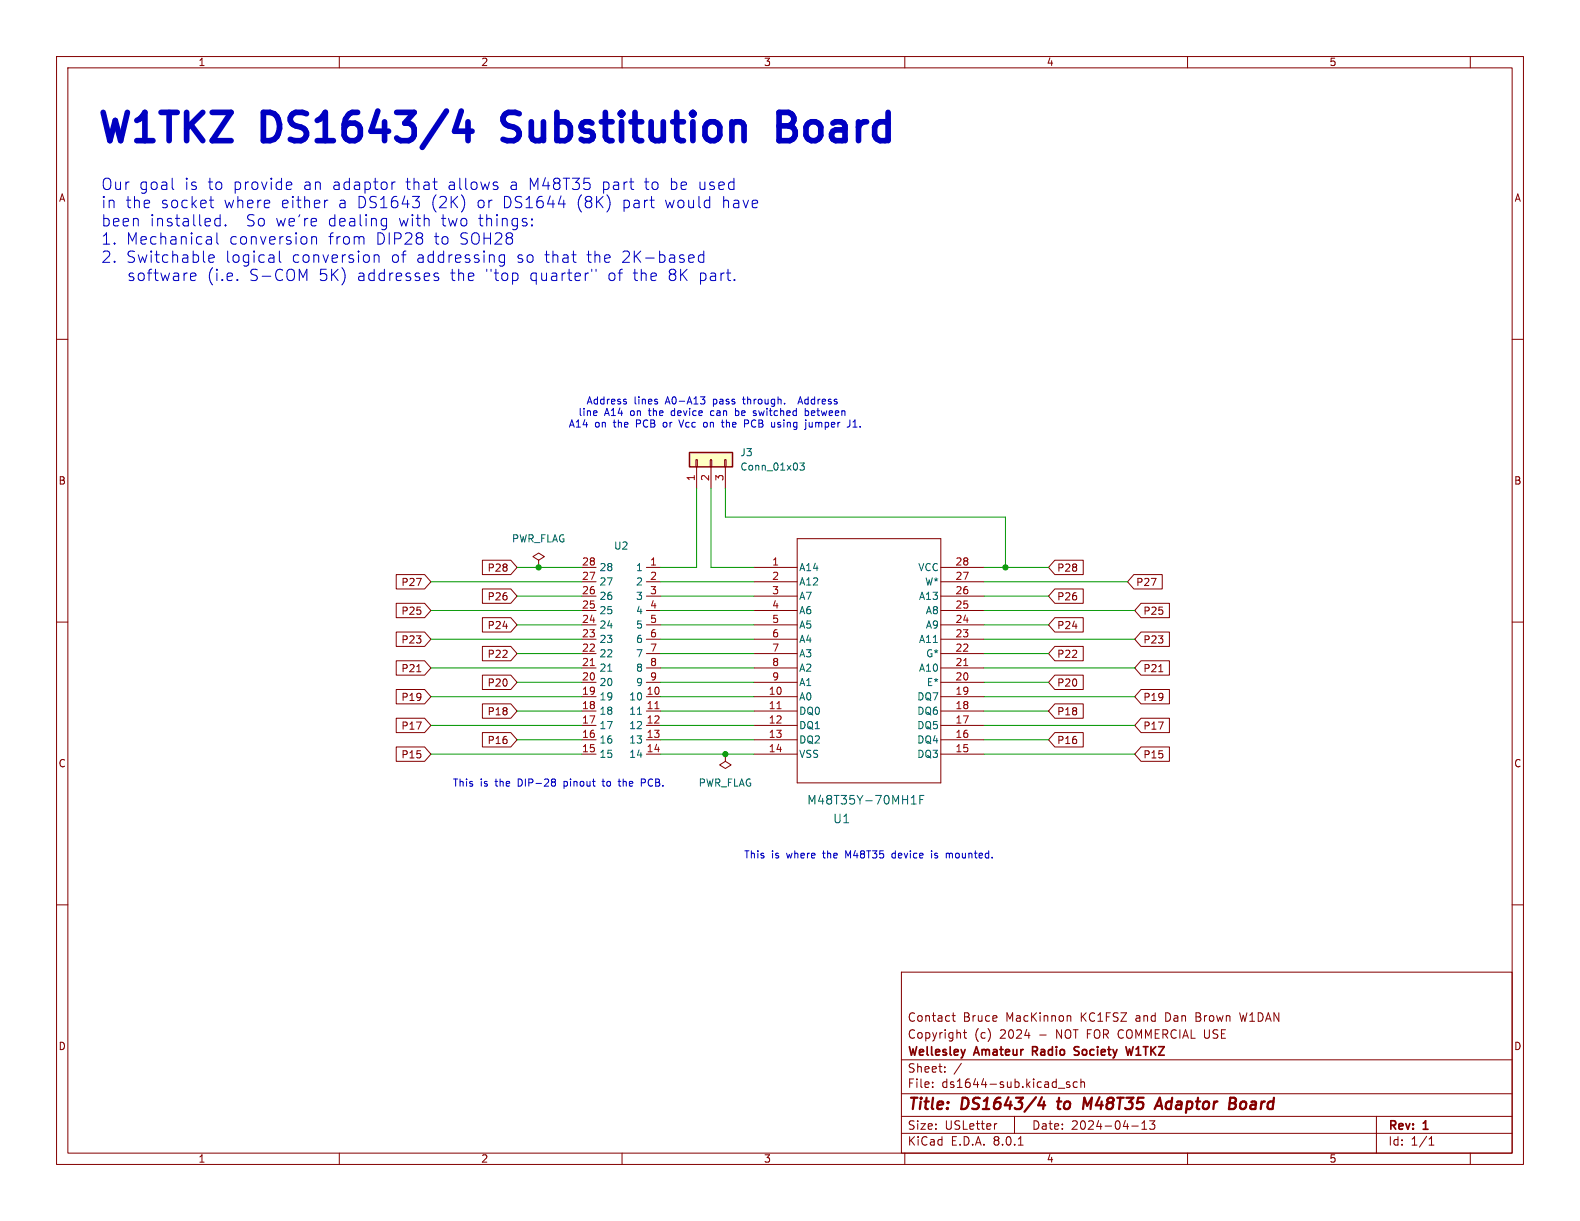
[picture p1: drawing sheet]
<svg xmlns="http://www.w3.org/2000/svg" width="279mm" height="216mm" viewBox="0 0 279 216" stroke-linecap="round" stroke-linejoin="round" font-family="sans-serif">
<g fill="none" stroke="#840000" stroke-width=".18">
<path d="M10 10h259.4v195.9h-259.4zM12 12h255.4v191.9h-255.4zM60 10v2M110 10v2M160 10v2M210 10v2M260 10v2M10 60h2M267.4 60h2M10 110h2M267.4 110h2M10 160h2"/>
<path d="M267.4 160h2M159.4 171.9h108v32h-108zM168.4 179.6h.5M168.6 179.1v1.3l.3 .2M188.9 179.6l.4 .1 .1 .1v.8M219.2 179.1l.4 1.5M159.4 197.4h108M159.4 193.4h108M159.4 187.4h108M164.9 192.1v.2M164.9 191.4v.1M167.1 189.4v.2"/>
<path d="M167.1 188.7v.1M170 188l-1.3 1.9M170.4 182.6h.5M170.6 182.1v1.3l.3 .2M176.3 198.7l-.3 .1M179.4 197.4v3M187.1 192.4h1.2M189.1 191.4l-.3-.1-.2 .2v.2l.5 .2v.3h-.5M190.5 191.4l-.4-.1-.3 .3v.4l.1 .2h.6M191.1 191.4l.3-.1 .3 .1 .1 .9M191.1 190.8v1.5M200.1 199.1h1.2"/>
<path d="M201.9 199.7h.9M201.9 198.6l.5-.4v1.5M203.3 198.2h.9l-.5 .6 .4 .1v.6l-.2 .2h-.4l-.2-.2M243.4 197.4v6.5M60 203.9v2M110 203.9v2M159.4 200.4h108M160 203.9v2M180.1 202.5h.8M210 203.9v2M252.7 202.5h.9M252.7 201.4l.4-.4v1.5"/>
<path d="M260 203.9v2"/>
</g>
<path d="M184.2 194l-.6 1.4h1.2M184.6 194.8l-.1 1.3M186.9 194.8h.8M187.3 194.1l-.2 1.7 .2 .3M193.1 194.1l-.9 1.4-.4-1.4-.3 2M204.2 196.1l.9-2 .4 2M204.4 195.5h1M220.1 194.8a.62 .62 0 0 0-.8 .4v.7l.3 .2h.3" fill="none" stroke="#840000" stroke-width=".4"/>
<path d="M170.7 185.6l-.4 1M182.6 185.9h.6M183.2 185.1h-.6v1.5M190 186.5h.7M190.8 185.1h-.6l-.2 .3 .1 .3 .6 .2M199.1 185.1l.4 1.5 .2-1.1 .3 1.1 .4-1.5" fill="none" stroke="#840000" stroke-width=".3"/>
<path d="M121.9 80h7.6v2.6h-7.6z" fill="#ffffc2"/>
<g fill="none" stroke="#840000" stroke-width=".18">
<path d="M85.3 99.1h5l1.1 1.2-1.1 1.3h-5zM95.2 99.1l1.1-.7-1.1-.6-1 .6 1 .7v1.2M123.1 81.3h.2v1.3h-.2zM123.2 82.6v3.8M125.6 81.3h.3v1.3h-.3zM125.7 82.6v3.8M128.1 81.3h.3v1.3h-.3zM128.3 82.6v3.8M141 95.3h25.4v43.1h-25.4zM186.5 99.1h5.1v2.5h-5.1l-1.1-1.3zM70.1 111.8h5l1.1 1.2-1.1 1.3h-5zM70.1 106.7h5l1.1 1.3-1.1 1.2h-5z"/>
<path d="M70.1 116.8h5l1.1 1.3-1.1 1.3h-5zM70.1 101.6h5l1.1 1.3-1.1 1.2h-5zM73.7 118.8h.7M85.3 114.3h5l1.1 1.3-1.1 1.2h-5zM85.3 119.4h5l1.1 1.3-1.1 1.2h-5zM85.3 104.1h5l1.1 1.3-1.1 1.3h-5zM85.3 109.2h5l1.1 1.3-1.1 1.3h-5zM95.2 100.3h.1M102.9 100.3h2.5M102.9 102.9h2.5M102.9 118.1h2.5M102.9 115.6h2.5"/>
<path d="M102.9 113h2.5M102.9 110.5h2.5M102.9 108h2.5M102.9 105.4h2.5M114.3 100.3h2.5M114.3 102.9h2.5M114.3 118.1h2.5M114.3 115.6h2.5M114.3 113h2.5M114.3 110.5h2.5M114.3 108h2.5M114.3 105.4h2.5"/>
<path d="M133.3 100.3h7.7M133.3 102.9h7.7M133.3 118.1h7.7M133.3 115.6h7.7M133.3 113h7.7M133.3 110.5h7.7M133.3 108h7.7M133.3 105.4h7.7M166.4 100.3h7.6M166.4 102.9h7.6M166.4 118.1h7.6M166.4 115.6h7.6"/>
<path d="M166.4 113h7.6M166.4 110.5h7.6M166.4 108h7.6M166.4 105.4h7.6M186.5 109.2h5.1v2.6h-5.1l-1.1-1.3zM186.5 119.4h5.1v2.5h-5.1l-1.1-1.2zM186.5 114.3h5.1v2.5h-5.1l-1.1-1.2zM186.5 104.1h5.1v2.6h-5.1l-1.1-1.3zM200.5 101.6h5v2.5h-5l-1.1-1.2zM201.8 106.7h5v2.5h-5l-1.1-1.2zM201.8 116.8h5v2.6h-5l-1.1-1.3zM201.8 111.8h5v2.5h-5l-1.1-1.3z"/>
<path d="M204.9 118.8h.7M70.1 127h5l1.1 1.3-1.1 1.2h-5zM70.1 132.1h5l1.1 1.3-1.1 1.2h-5zM70.1 121.9h5l1.1 1.3-1.1 1.3h-5zM85.3 124.5h5l1.1 1.2-1.1 1.3h-5zM85.3 129.5h5l1.1 1.3-1.1 1.3h-5zM102.9 123.2h2.5M102.9 125.7h2.5M102.9 128.3h2.5M102.9 130.8h2.5M102.9 133.4h2.5M102.9 120.7h2.5"/>
<path d="M114.3 123.2h2.5M114.3 125.7h2.5M114.3 128.3h2.5M114.3 130.8h2.5M114.3 133.4h2.5M114.3 120.7h2.5M128.3 133.4v1.2l1 .7-1 .6-1-.6 1-.7M128.3 133.4h.1M133.3 123.2h7.7M133.3 125.7h7.7M133.3 128.3h7.7M133.3 130.8h7.7"/>
<path d="M133.3 133.4h7.7M133.3 120.7h7.7M166.4 123.2h7.6M166.4 125.7h7.6M166.4 128.3h7.6M166.4 130.8h7.6M166.4 133.4h7.6M166.4 120.7h7.6M186.5 124.5h5.1v2.5h-5.1l-1.1-1.3zM186.5 129.5h5.1v2.6h-5.1l-1.1-1.3zM201.8 132.1h5v2.5h-5l-1.1-1.2zM201.8 127h5v2.5h-5l-1.1-1.2z"/>
<path d="M201.8 121.9h5v2.6h-5l-1.1-1.3z"/>
</g>
<path d="M121.9 80h7.6v2.6h-7.6z" fill="none" stroke="#840000" stroke-width=".25"/>
<path d="M141.4 81.9h.8l-.4 .4 .4 .2v.5l-.2 .1-.6-.1M107.5 118.7h.7M112.7 126.3h.7M161.1 142.2h.9M161.3 141l.3-.3v1.5M162.7 141.4h.5M163.4 140.7h-.7v1.5" fill="none" stroke="#006464" stroke-width=".18"/>
<path d="M104.4 117.7h.7M170.4 117.7h.7M115.8 125.3h.7M137.4 125.3h.7" fill="none" stroke="#a90000" stroke-width=".18"/>
<g fill="none" stroke="#0000c2" stroke-width=".18">
<path d="M30.5 33.4l.2 .1M37 35.4h.8M37.3 36.4l.1 .2 .4 .1M38.1 39.8l.3 .2 .5-.1M38.9 38v2M38.9 38.7l-.5-.1-.3 .2M39.9 39.8l.1 .1-.1 .1M39.9 39.8l-.1 .1 .1 .1M39.9 39.8v.2M50.9 32.2l.6 .1 .1 .4-1 .1M51.5 33.4l-.6 .1M58 35.4l-.4 .1"/>
<path d="M67.8 38.6l.6 .1M68.4 39.9l-.6 .1M68.4 38.6v1.6l-.2 .3M69.3 32.2v1.3M69.9 32.2a.51 .51 0 0 0-.6 .4M88 32.9l.1 .2-.1 .3M94.1 39.8l.1 .1-.1 .1M94.1 39.8l-.1 .1 .1 .1M94.1 38.7v.2M94.1 39.8v.2M94.1 38.7l.1 .1-.1 .1M94.1 38.7l-.1 .1 .1 .1"/>
<path d="M33.8 49.5l.2 .1 .5-.1M33.8 48.4l.6-.1 .1 .1 .1 .4-.9 .1M36.7 41.8l.6 .1 .1 1.3M36.9 45.7l1-.2-.1-.3-.6-.1-.3 .2 .1 1 .2 .1 .6-.1M37.4 43.1l-.7 .1M37.4 42.3l-.7 .1M38.4 41.2v1.7l.2 .3M42 49.4l.1 .1-.1 .1M49.4 44.4v1.7l.3 .3M53.6 49l.7-1.4v2M55.1 42a.5 .5 0 0 1 .9 .1v1.1M55.1 41.8v1.4"/>
<path d="M66.2 45.2a.5 .5 0 0 1 .8 .1v1.1M66.2 45.1v1.3M77 48.9l.5 .1 .1 .3-.3 .3h-.4M77.3 48.3l.2 .1M89.2 45.2l-.6-.1-.3 .3v.6l.2 .3 .1 .1 .6-.1M89.2 45.1v1.6l-.2 .3M104.6 47.6v.4M105.4 47.6v.4M124.5 45.2l-.6-.1-.4 .3v.6l.2 .3 .2 .1 .6-.1M124.5 44.4v2M105.4 72.6l.2 .3-.6 .2M105.5 73.4l-.1 .1"/>
<path d="M110.6 71l.2 .2-.2 .2M110.6 70.6l.1 .1M120.1 74.3l.4 1.2M123.9 70.2h.7l-.4 .5 .4 .1v.4l-.2 .2h-.4M124.8 74.7h-.3l-.1 .2 .1 .5 .3 .1M125.9 72.6l-.3 .3v.3l.3 .3M127.6 74.7h.4M127.7 75.3l.3 .2M130.1 72.2v1.3M130.1 73.4l.3 .1M132.3 74.4l.1 .3-.1 .2h-.6M133.4 73.1l.3 .1"/>
<path d="M133.7 73.3l-.1 .2h-.3M141.2 71.1h.6M141.5 70.2l-.4 1.2M142.4 72.7l.4-.1 .2 .3-.1 .5h-.5M142.4 72.2v1.3M143.1 74.7l.1 .8h.4M150.3 74.3v.9l-.2 .3M150.8 75.5h.8M151.2 74.3l-.4 .3M97.7 137.7l.4 .1 .1 .2-.2 .3M97.7 138.3h.3M98 138.3l.2 .2v.3l-.2 .2h-.3"/>
<path d="M106.5 138.2h.4M106.6 137.7l.1 1.3M109.3 138.2h.5M109.5 137.7v1.1l.3 .2M114 137.8l-.6-.1v1.3M114 138.3l-.6 .1M157.8 150.9l-.1 .2 .1 .6M164.7 150.4v.2M164.7 150.9v.8M167.3 151l.4-.1 .2 .1"/>
</g>
<path d="M81.6 19.6l-1.2 3.6h3.1M82.8 21.5v3.4M137.8 22.3h1.6M139.4 22.3l.7 .2M139.9 20.1l-.5-.2h-1.6v5h1.9M139.9 22l-.5 .3" fill="none" stroke="#0000c2" stroke-width="1"/>
<g fill="none" stroke="#009600" stroke-width=".18">
<path d="M123.2 86.4v13.9h-6.4M125.7 86.4v13.9h7.6M128.3 86.4v5h49.5v8.9M76.2 113h26.7M76.2 118.1h26.7M76.2 108h26.7M76.2 102.9h26.7M91.4 115.6h11.5M91.4 105.4h11.5M91.4 100.3h11.5M91.4 110.5h11.5M116.8 115.6h16.5"/>
<path d="M116.8 113h16.5M116.8 118.1h16.5M116.8 105.4h16.5M116.8 108h16.5M116.8 110.5h16.5M116.8 102.9h16.5M174 115.6h11.4M174 113h26.7M174 118.1h26.7M174 105.4h11.4M174 100.3h11.4M174 108h26.7"/>
<path d="M174 110.5h11.4M174 102.9h25.4M76.2 128.3h26.7M76.2 133.4h26.7M76.2 123.2h26.7M91.4 120.7h11.5M91.4 130.8h11.5M91.4 125.7h11.5M116.8 128.3h16.5M116.8 133.4h16.5M116.8 123.2h16.5M116.8 120.7h16.5"/>
<path d="M116.8 130.8h16.5M116.8 125.7h16.5M174 128.3h26.7M174 133.4h26.7M174 123.2h26.7M174 120.7h11.4M174 130.8h11.4M174 125.7h11.4"/>
</g>
<g fill="#009600" stroke="#009600" stroke-width=".18">
<circle cx="177.8" cy="100.3" r=".46"/>
<circle cx="128.3" cy="133.4" r=".46"/>
<circle cx="95.2" cy="100.3" r=".46"/>
</g>
<g font-size="7" fill="#0000c2">
<text x="16.5" y="26.6">W1TKZ</text>
<text x="46.4" y="26.6">DS1643/4</text>
<text x="91" y="26.6">Substitution</text>
<text x="141.6" y="26.6">Board</text>
</g>
<g font-size="2.8" fill="#0000c2">
<text x="17.8" y="33.8">Our</text>
<text x="24.5" y="33.8">goal</text>
<text x="32.6" y="33.8">is</text>
<text x="36.7" y="33.8">to</text>
<text x="41.2" y="33.8">provide</text>
<text x="53.7" y="33.8">an</text>
<text x="58.9" y="33.8">adaptor</text>
<text x="71.9" y="33.8">that</text>
<text x="79.4" y="33.8">allows</text>
<text x="90.4" y="33.8">a M48T35</text>
<text x="106.8" y="33.8">part</text>
<text x="114.4" y="33.8">to</text>
<text x="118.9" y="33.8">be</text>
<text x="124" y="33.8">used</text>
<text x="17.8" y="37">in</text>
<text x="17.8" y="40.3">been</text>
<text x="22.1" y="37">the</text>
<text x="26.4" y="40.3">installed.</text>
<text x="28.4" y="37">socket</text>
<text x="39.6" y="37">where</text>
<text x="43.5" y="40.3">So we're</text>
<text x="49.7" y="37">either</text>
<text x="58.1" y="40.3">dealing</text>
<text x="59.9" y="37">a DS1643</text>
<text x="70.6" y="40.3">with</text>
<text x="76.4" y="37">(2K)</text>
<text x="78.2" y="40.3">two</text>
<text x="84.5" y="37">or</text>
<text x="84.8" y="40.3">things:</text>
<text x="89.2" y="37">DS1644</text>
<text x="102.3" y="37">(8K)</text>
<text x="110.4" y="37">part</text>
<text x="118" y="37">would</text>
<text x="128.1" y="37">have</text>
<text x="17.8" y="43.5">1.</text>
<text x="17.8" y="46.7">2.</text>
<text x="22.2" y="43.5">Mechanical</text>
<text x="22.2" y="46.7">Switchable</text>
<text x="39.8" y="46.7">logical</text>
<text x="40.5" y="43.5">conversion</text>
<text x="51.6" y="46.7">conversion</text>
<text x="58" y="43.5">from</text>
<text x="66.5" y="43.5">DIP28</text>
<text x="69.2" y="46.7">of</text>
<text x="73.7" y="46.7">addressing</text>
<text x="76.8" y="43.5">to</text>
<text x="81.4" y="43.5">SOH28</text>
<text x="91.5" y="46.7">so</text>
<text x="96.5" y="46.7">that</text>
<text x="104" y="46.7">the</text>
<text x="110.2" y="46.7">2K-based</text>
<text x="22.5" y="49.9">software</text>
<text x="36.7" y="49.9">(i.e.</text>
<text x="44.2" y="49.9">S-COM</text>
<text x="56.5" y="49.9">5K)</text>
<text x="63.3" y="49.9">addresses</text>
<text x="79.9" y="49.9">the</text>
<text x="86.1" y="49.9">&quot;top</text>
<text x="94" y="49.9">quarter&quot;</text>
<text x="107.8" y="49.9">of</text>
<text x="112.4" y="49.9">the</text>
<text x="118.6" y="49.9">8K</text>
<text x="124.1" y="49.9">part.</text>
</g>
<g font-size="2.8" fill="#840000">
<text x="160.4" y="196.8">Title:</text>
<text x="170.1" y="196.8">DS1643/4</text>
<text x="187.9" y="196.8">to</text>
<text x="193.2" y="196.8">M48T35</text>
<text x="206.9" y="196.8">Adaptor</text>
<text x="220.6" y="196.8">Board</text>
</g>
<g font-size="2.1" fill="#006464">
<text x="142.6" y="142.5">M48T35Y-70MH1F</text>
<text x="147.2" y="145.8">U1</text>
</g>
<g font-size="2.1" fill="#840000">
<text x="160.4" y="183.9">Copyright</text>
<text x="160.4" y="180.9">Contact</text>
<text x="170.3" y="180.9">Bruce</text>
<text x="172.3" y="183.9">(c)</text>
<text x="176.9" y="183.9">2024</text>
<text x="177.9" y="180.9">MacKinnon</text>
<text x="183.9" y="183.9">-</text>
<text x="187" y="183.9">NOT FOR COMMERCIAL USE</text>
<text x="191.2" y="180.9">KC1FSZ</text>
<text x="201.1" y="180.9">and</text>
<text x="206.5" y="180.9">Dan</text>
<text x="212" y="180.9">Brown</text>
<text x="220" y="180.9">W1DAN</text>
<text x="160.4" y="189.9">Sheet:</text>
<text x="160.4" y="187.1">Wellesley</text>
<text x="172.4" y="187.1">Amateur</text>
<text x="183.2" y="187.1">Radio</text>
<text x="191.3" y="187.1">Society</text>
<text x="201.1" y="187.1">W1TKZ</text>
<text x="160.4" y="192.6">File:</text>
<text x="166.5" y="192.6">ds1644-sub.kicad_sch</text>
<text x="160.4" y="202.8">KiCad</text>
<text x="160.4" y="200">Size:</text>
<text x="167.1" y="200">USLetter</text>
<text x="168.1" y="202.8">E.D.A.</text>
<text x="175.7" y="202.8">8.0.1</text>
<text x="182.4" y="200">Date:</text>
<text x="189.4" y="200">2024-04-13</text>
<text x="245.4" y="200.2">Rev:</text>
<text x="245.4" y="202.8">Id:</text>
<text x="249.5" y="202.8">1/1</text>
<text x="251.8" y="200.2">1</text>
</g>
<g font-size="1.8" fill="#840000">
<text x="35" y="11.9">1</text>
<text x="85" y="11.9">2</text>
<text x="135" y="11.9">3</text>
<text x="185" y="11.9">4</text>
<text x="235" y="11.9">5</text>
<text x="10.3" y="35.9">A</text>
<text x="267.7" y="35.9">A</text>
<text x="10.3" y="85.9">B</text>
<text x="267.7" y="85.9">B</text>
<text x="86.1" y="101.3">P28</text>
<text x="186.8" y="101.3">P28</text>
<text x="70.9" y="103.8">P27</text>
<text x="86.1" y="106.4">P26</text>
<text x="186.8" y="106.4">P26</text>
<text x="200.8" y="103.8">P27</text>
<text x="70.9" y="114">P23</text>
<text x="70.9" y="108.9">P25</text>
<text x="86.1" y="111.4">P24</text>
<text x="186.8" y="111.4">P24</text>
<text x="202.1" y="108.9">P25</text>
<text x="202.1" y="114">P23</text>
<text x="70.9" y="119.1">P21</text>
<text x="86.1" y="116.5">P22</text>
<text x="186.8" y="116.5">P22</text>
<text x="202.1" y="119.1">P21</text>
<text x="70.9" y="124.1">P19</text>
<text x="86.1" y="121.6">P20</text>
<text x="186.8" y="121.6">P20</text>
<text x="202.1" y="124.1">P19</text>
<text x="70.9" y="129.2">P17</text>
<text x="86.1" y="126.7">P18</text>
<text x="86.1" y="131.8">P16</text>
<text x="186.8" y="126.7">P18</text>
<text x="186.8" y="131.8">P16</text>
<text x="202.1" y="129.2">P17</text>
<text x="10.3" y="135.9">C</text>
<text x="70.9" y="134.3">P15</text>
<text x="202.1" y="134.3">P15</text>
<text x="267.7" y="135.9">C</text>
<text x="10.3" y="185.9">D</text>
<text x="267.7" y="185.9">D</text>
<text x="35" y="205.8">1</text>
<text x="85" y="205.8">2</text>
<text x="135" y="205.8">3</text>
<text x="185" y="205.8">4</text>
<text x="235" y="205.8">5</text>
</g>
<g font-size="1.8" fill="#0000c2">
<text x="103.6" y="71.7">Address</text>
<text x="112.1" y="71.7">lines</text>
<text x="117.8" y="71.7">A0-A13</text>
<text x="126.4" y="71.7">pass</text>
<text x="131.9" y="71.7">through.</text>
<text x="142.1" y="71.7">Address</text>
<text x="100.5" y="75.8">A14</text>
<text x="102.2" y="73.8">line</text>
<text x="105.2" y="75.8">on</text>
<text x="106.9" y="73.8">A14</text>
<text x="108.6" y="75.8">the</text>
<text x="111.6" y="73.8">on</text>
<text x="112.8" y="75.8">PCB</text>
<text x="115" y="73.8">the</text>
<text x="117.7" y="75.8">or</text>
<text x="119.2" y="73.8">device</text>
<text x="120.8" y="75.8">Vcc</text>
<text x="125.3" y="75.8">on</text>
<text x="126.3" y="73.8">can</text>
<text x="128.8" y="75.8">the</text>
<text x="130.9" y="73.8">be</text>
<text x="132.9" y="75.8">PCB</text>
<text x="134.3" y="73.8">switched</text>
<text x="137.9" y="75.8">using</text>
<text x="143.6" y="73.8">between</text>
<text x="144.1" y="75.8">jumper</text>
<text x="151.8" y="75.8">J1.</text>
<text x="80" y="139.3">This</text>
<text x="84.9" y="139.3">is</text>
<text x="87.7" y="139.3">the</text>
<text x="91.8" y="139.3">DIP-28</text>
<text x="100.2" y="139.3">pinout</text>
<text x="107.2" y="139.3">to</text>
<text x="110.3" y="139.3">the</text>
<text x="114.4" y="139.3">PCB.</text>
<text x="131.5" y="152">This</text>
<text x="136.4" y="152">is</text>
<text x="139.2" y="152">where</text>
<text x="145.8" y="152">the</text>
<text x="150" y="152">M48T35</text>
<text x="158.4" y="152">device</text>
<text x="165.6" y="152">is</text>
<text x="168.4" y="152">mounted.</text>
</g>
<g font-size="1.8" fill="#006464">
<text x="130.8" y="80.9">J3</text>
<text x="130.8" y="83.4">Conn_01x03</text>
<text x="90.4" y="96.1">PWR_FLAG</text>
<text x="105.9" y="101.2">28</text>
<text x="108.5" y="97.4">U2</text>
<text x="112.4" y="101.2">1</text>
<text x="141.2" y="101.2">A14</text>
<text x="162.3" y="101.2">VCC</text>
<text x="105.9" y="106.3">26</text>
<text x="105.9" y="103.7">27</text>
<text x="112.4" y="103.7">2</text>
<text x="112.4" y="106.3">3</text>
<text x="141.2" y="103.7">A12</text>
<text x="141.2" y="106.3">A7</text>
<text x="162.4" y="106.3">A13</text>
<text x="163.5" y="103.7">W*</text>
<text x="105.9" y="113.9">23</text>
<text x="105.9" y="111.4">24</text>
<text x="105.9" y="108.8">25</text>
<text x="112.4" y="108.8">4</text>
<text x="112.4" y="111.4">5</text>
<text x="112.4" y="113.9">6</text>
<text x="141.2" y="108.8">A6</text>
<text x="141.2" y="111.4">A5</text>
<text x="141.2" y="113.9">A4</text>
<text x="162.4" y="113.9">A11</text>
<text x="163.6" y="111.4">A9</text>
<text x="163.6" y="108.8">A8</text>
<text x="105.9" y="119">21</text>
<text x="105.9" y="116.4">22</text>
<text x="112.4" y="116.4">7</text>
<text x="112.4" y="119">8</text>
<text x="141.2" y="116.4">A3</text>
<text x="141.2" y="119">A2</text>
<text x="162.4" y="119">A10</text>
<text x="163.7" y="116.4">G*</text>
<text x="105.9" y="124.1">19</text>
<text x="105.9" y="121.5">20</text>
<text x="111.2" y="124.1">10</text>
<text x="112.4" y="121.5">9</text>
<text x="141.2" y="124.1">A0</text>
<text x="141.2" y="121.5">A1</text>
<text x="162.1" y="124.1">DQ7</text>
<text x="163.8" y="121.5">E*</text>
<text x="105.9" y="131.7">16</text>
<text x="105.9" y="129.1">17</text>
<text x="105.9" y="126.6">18</text>
<text x="111.2" y="126.6">11</text>
<text x="111.2" y="129.1">12</text>
<text x="111.2" y="131.7">13</text>
<text x="141.2" y="126.6">DQ0</text>
<text x="141.2" y="129.1">DQ1</text>
<text x="141.2" y="131.7">DQ2</text>
<text x="162.1" y="131.7">DQ4</text>
<text x="162.1" y="129.1">DQ5</text>
<text x="162.1" y="126.6">DQ6</text>
<text x="105.9" y="134.2">15</text>
<text x="111.2" y="134.2">14</text>
<text x="141.2" y="134.2">VSS</text>
<text x="162.1" y="134.2">DQ3</text>
<text x="123.5" y="139.3">PWR_FLAG</text>
</g>
<g font-size="1.8" fill="#a90000">
<text x="122.9" y="85.2" transform="rotate(-90 122.9 85.2)">1</text>
<text x="125.5" y="85.2" transform="rotate(-90 125.5 85.2)">2</text>
<text x="128" y="85.2" transform="rotate(-90 128 85.2)">3</text>
<text x="102.8" y="100.1">28</text>
<text x="114.9" y="100.1">1</text>
<text x="136.5" y="100.1">1</text>
<text x="168.9" y="100.1">28</text>
<text x="102.8" y="107.7">25</text>
<text x="102.8" y="105.2">26</text>
<text x="102.8" y="102.6">27</text>
<text x="114.9" y="102.6">2</text>
<text x="114.9" y="105.2">3</text>
<text x="114.9" y="107.7">4</text>
<text x="136.5" y="102.6">2</text>
<text x="136.5" y="105.2">3</text>
<text x="136.5" y="107.7">4</text>
<text x="168.9" y="107.7">25</text>
<text x="168.9" y="105.2">26</text>
<text x="168.9" y="102.6">27</text>
<text x="102.8" y="112.8">23</text>
<text x="102.8" y="110.2">24</text>
<text x="114.9" y="110.2">5</text>
<text x="114.9" y="112.8">6</text>
<text x="136.5" y="110.2">5</text>
<text x="136.5" y="112.8">6</text>
<text x="168.9" y="112.8">23</text>
<text x="168.9" y="110.2">24</text>
<text x="102.8" y="117.9">21</text>
<text x="102.8" y="115.3">22</text>
<text x="114.9" y="115.3">7</text>
<text x="114.9" y="117.9">8</text>
<text x="136.5" y="115.3">7</text>
<text x="136.5" y="117.9">8</text>
<text x="168.9" y="117.9">21</text>
<text x="168.9" y="115.3">22</text>
<text x="102.8" y="125.5">18</text>
<text x="102.8" y="122.9">19</text>
<text x="102.8" y="120.4">20</text>
<text x="114.3" y="122.9">10</text>
<text x="114.3" y="125.5">11</text>
<text x="114.9" y="120.4">9</text>
<text x="135.8" y="122.9">10</text>
<text x="135.8" y="125.5">11</text>
<text x="136.5" y="120.4">9</text>
<text x="168.9" y="125.5">18</text>
<text x="168.9" y="122.9">19</text>
<text x="168.9" y="120.4">20</text>
<text x="102.8" y="130.6">16</text>
<text x="102.8" y="128">17</text>
<text x="114.3" y="128">12</text>
<text x="114.3" y="130.6">13</text>
<text x="135.8" y="128">12</text>
<text x="135.8" y="130.6">13</text>
<text x="168.9" y="130.6">16</text>
<text x="168.9" y="128">17</text>
<text x="102.8" y="133.1">15</text>
<text x="114.3" y="133.1">14</text>
<text x="135.8" y="133.1">14</text>
<text x="168.9" y="133.1">15</text>
</g>
</svg>
